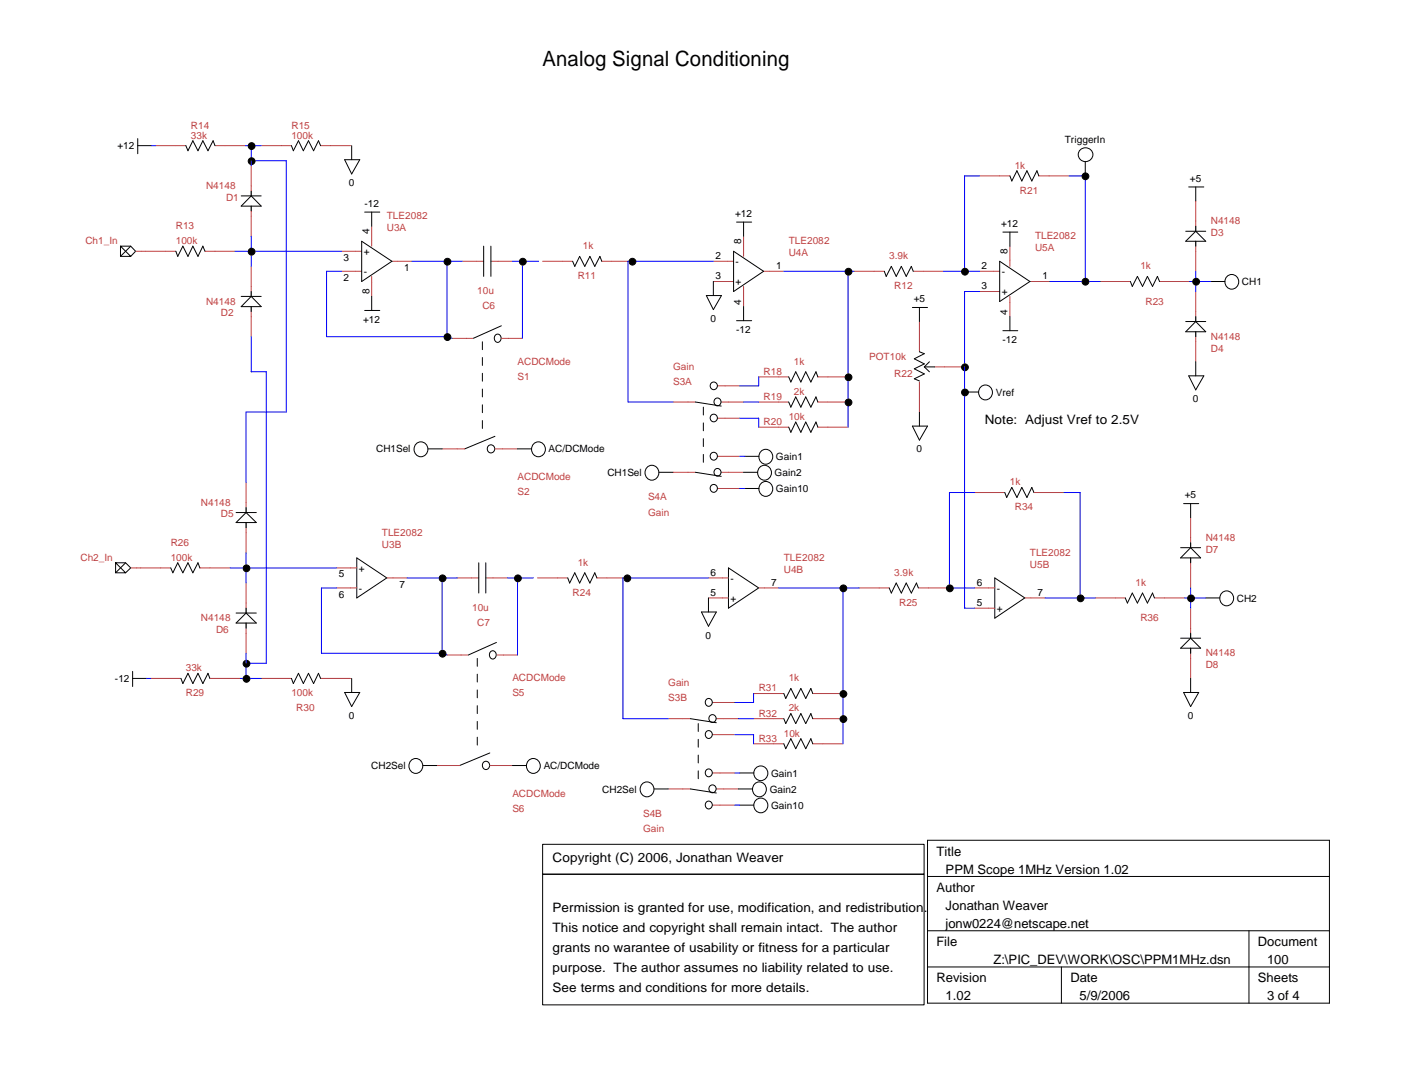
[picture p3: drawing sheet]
<svg xmlns="http://www.w3.org/2000/svg" width="279mm" height="216mm" viewBox="0 0 279 216" stroke-linecap="round" stroke-linejoin="round" font-family="sans-serif">
<g fill="none" stroke="#000" stroke-width=".2">
<path d="M27.4 27.6v3M27.4 29h2.8M37 29l.4 1 1-2 1 2 .9-2 1.1 2 1-2 .4 1M48 38.9h3.9M50 38.9l1.9 2.1h-3.9zM50 38v.9M58 29l.3 1 1.1-2 .9 2 1-2 1.1 2 .9-2 .5 1M68.5 31.7h3l-1.6 2.9zM69.9 29v2.7M200.8 35l.4 1 1-2 1 2 1-2 1 2 1-2 .4 1M215.8 32.2v2.8M236.4 37.2h3"/>
<path d="M237.8 37.2v2.8M24 48.9h2l1 1.1-1 1h-2v-2.1l2 2.1M26 48.9l-2 2.1M35 50l.3 1 1.1-2.1 1 2.1 1-2.1 1 2.1 .9-2.1 .5 1.1M48 58.9h3.9M50 41v1M50 58v.9M50 58.9l1.9 2.1h-3.9zM71.9 48l6 3.9-6 4.1zM72.5 42.2h3M73.9 42.2v2.8M73.9 58.9v2.8"/>
<path d="M96.2 48.9v6M97.6 48.9v6M113.9 51.9l.4 1.1 1-2 1 2 1-2 1 2 1-2 .4 .9M140.5 58.8h3l-1.6 2.8zM141.9 56v2.8M145.9 50l5.9 3.9-5.9 4.1zM146.5 44.2h3M147.9 44.2v2.7M175.9 53.9l.3 1 1-1.9 1 1.9 1-1.9 1 1.9 1-1.9 .4 .9M198.8 51.9l6 4.1-6 3.9zM199.4 46.1h3M200.8 46.1v2.8"/>
<path d="M224.8 56l.4 .9 1-2 1 2 1-2 1 2 1-2 .4 1.1M235.8 48l2-2 2 2zM235.8 46h4M237.8 45v1M237.8 48v.9M240.8 56h2.8M50 61v.9M72.5 61.7h3M98.5 66.6a.76 .76 0 0 1 1.2 .6 .76 .76 0 0 1-1 .8 .93 .93 0 0 1-.2-1.4zM99.7 64.8l-5.6 2.5M138.3 79.9l5.1 .8M146.5 63.8h3"/>
<path d="M147.9 61v2.8M156.8 74.9l.5 1 .9-2 1.1 2 .9-2 1 2 1.1-2 .3 1M156.8 79.9l.5 1 .9-2 1.1 2 .9-2 1 2 1.1-2 .3 1M181.4 61.1h3M182.8 69.9l1 .4-2 1 2 1-2 1 2 1-2 1 1 .4M182.8 61.1v2.8M183.8 72.9l1 1M183.8 72.9h2M184.8 71.9l-1 1M191.8 77.9h2.8M195.2 76.8a1.43 1.43 0 0 1 2.2 1.2 1.43 1.43 0 0 1-2.2 1.2 1.58 1.58 0 0 1 0-2.4zM199.4 65.7h3"/>
<path d="M200.8 62.9v2.8M235.8 63.9h4M236.4 74.7h3l-1.6 2.8zM237.8 62.9v1M237.8 66v.9M237.8 71.9v2.8M237.8 63.9l2 2.1h-4zM82.9 88.1a1.43 1.43 0 0 1 2.2 1.2 1.43 1.43 0 0 1-2.2 1.2 1.58 1.58 0 0 1 0-2.4zM85.1 89.2h2.8M98.4 86.7l-6 2.5M102.9 89.2h2.8M106.3 88.1a1.43 1.43 0 0 1 2.2 1.2 1.43 1.43 0 0 1-2.2 1.2 1.58 1.58 0 0 1 0-2.4z"/>
<path d="M128.8 92.8a1.43 1.43 0 0 1 2.2 1.2 1.43 1.43 0 0 1-2.2 1.2 1.58 1.58 0 0 1 0-2.4zM131.1 93.9h2.8M138.3 93.9l5.1 .8M147.9 93.9h2.8M148.1 90.7h2.8M148.1 97.1h2.8M151.2 92.8a1.43 1.43 0 0 1 2.2 1.2 1.43 1.43 0 0 1-2.2 1.2 1.58 1.58 0 0 1 0-2.4zM151.5 89.6a1.43 1.43 0 0 1 2.2 1.2 1.43 1.43 0 0 1-2.2 1.2 1.58 1.58 0 0 1 0-2.4zM151.5 96a1.43 1.43 0 0 1 2.2 1.2 1.43 1.43 0 0 1-2.2 1.2 1.58 1.58 0 0 1 0-2.4zM156.8 84.9l.5 1 .9-2 1.1 2 .9-2 1 2 1.1-2 .3 1M181.4 84.7h3l-1.6 2.8zM182.8 81.9v2.8"/>
<path d="M199.8 97.9l.4 1 1-2 1 2 1-2 1 2 1-2 .4 1M23 111.9h2l1 1-1 1h-2v-2l2 2M25 111.9l-2 2M34 112.9l.4 1 .9-2 1.1 2 1-2 1 2 1-2 .4 1M46.9 103.9l2-2 2.1 2zM46.9 101.9h4.1M48.9 100.9v1M48.9 103.9v1M71 110.9l5.9 4-5.9 4zM95.2 111.9v6M96.6 111.9v6M112.9 114.9l.4 1 1-2 1 2 1-2 1 2 1-2 .4 1"/>
<path d="M140.9 118.9v2.8M144.9 112.9l6 4-6 4zM176.8 116.9l.4 1 1-2 1 2 1-2 1 2 1-2 .4 1M197.8 114.9l6 4-6 4zM223.8 118.9l.4 1 1-2 1 2 1-2 1 2 1-2 .4 1M234.8 108.9h4M235.4 100.1h3M236.8 108.9l2 2h-4zM236.8 100.1v2.8M236.8 107.9v1M236.8 110.9v1M239.8 118.9h2.8"/>
<path d="M243.1 117.8a1.43 1.43 0 0 1 2.2 1.2 1.43 1.43 0 0 1-2.2 1.1 1.58 1.58 0 0 1 0-2.3zM26.4 133.5v3M26.4 134.9h2.8M36 134.9l.4 1 1-2 1 2 1-2 .9 2 1.1-2 .3 1M46.9 123.9l2-2 2.1 2zM46.9 121.9h4.1M48.9 120.9v1M48.9 123.9v1M58 134.9l.3 1 1.1-2 .9 2 1-2 1.1 2 .9-2 .5 1M68.5 137.7h3l-1.6 2.8zM69.9 134.9v2.8M97.5 129.6a.76 .76 0 0 1 1.2 .5 .76 .76 0 0 1-1 .9 .93 .93 0 0 1-.2-1.4z"/>
<path d="M98.7 127.7l-5.6 2.5M139.5 121.7h3l-1.6 2.8zM155.9 137.9l.4 1 1-2 .9 2 1.1-2 .9 2 1-2 .4 1M234.8 126.9h4M235.4 137.7h3l-1.6 2.8zM236.8 125.9v1M236.8 128.9v1M236.8 134.9v2.8M236.8 126.9l2 2h-4zM81.9 151.1a1.43 1.43 0 0 1 2.2 1.2 1.43 1.43 0 0 1-2.2 1.2 1.58 1.58 0 0 1 0-2.4zM84.1 152.2h2.8M96.1 151.6a.76 .76 0 0 1 1.1 0 .76 .76 0 0 1 0 1.1 .76 .76 0 0 1-1.1 0 .96 .96 0 0 1 0-1.1z"/>
<path d="M97.4 149.7l-6 2.5M101.9 152.2h2.8M105.2 151.1a1.43 1.43 0 0 1 2.2 1.2 1.43 1.43 0 0 1-2.2 1.2 1.58 1.58 0 0 1 0-2.4zM127.8 155.7a1.43 1.43 0 0 1 2.2 1.2 1.43 1.43 0 0 1-2.2 1.2 1.58 1.58 0 0 1 0-2.4zM130.1 156.8h2.8M137.3 142.9l5.2 .8M137.3 156.8l5.2 .8M146.9 156.8h2.7M147.1 153.7h2.8M150.2 155.7a1.43 1.43 0 0 1 2.2 1.2 1.43 1.43 0 0 1-2.2 1.2 1.58 1.58 0 0 1 0-2.4zM155.9 142.9l.4 .9 1-1.9 .9 1.9 1.1-1.9 .9 1.9 1-1.9 .4 1M155.9 147.9l.4 .9 1-1.9 .9 1.9 1.1-1.9 .9 1.9 1-1.9 .4 1"/>
<path d="M107.9 173.8h75.9v26h-75.9zM107.9 167.9h75.9v5.9h-75.9zM147.1 160.1h2.8M184.4 167h80v32.4h-80zM184.4 174.2h80M184.4 185h80M184.4 192.2h80M211.1 192.2v7.2M248.4 185v14.4"/>
<circle cx="50" cy="32" r=".68"/>
<circle cx="50" cy="29" r=".68"/>
<circle cx="215.9" cy="35" r=".68"/>
<circle cx="215.9" cy="30.8" r="1.42"/>
<circle cx="50" cy="50" r=".68"/>
<circle cx="89" cy="52" r=".68"/>
<circle cx="104" cy="52" r=".68"/>
<circle cx="125.8" cy="52" r=".68"/>
<circle cx="168.7" cy="54" r=".68"/>
<circle cx="191.9" cy="54" r=".68"/>
<circle cx="215.9" cy="56" r=".68"/>
<circle cx="237.9" cy="56" r=".68"/>
<circle cx="244.9" cy="56" r="1.42"/>
<circle cx="89" cy="67" r=".68"/>
<circle cx="141.9" cy="76.7" r=".74"/>
<circle cx="142.6" cy="79.9" r=".74"/>
<circle cx="168.7" cy="75" r=".68"/>
<circle cx="191.9" cy="78" r=".68"/>
<circle cx="191.9" cy="73" r=".68"/>
<circle cx="97.6" cy="89.2" r=".77"/>
<circle cx="141.9" cy="97.1" r=".75"/>
<circle cx="141.9" cy="90.7" r=".75"/>
<circle cx="141.9" cy="83.1" r=".74"/>
<circle cx="142.7" cy="93.9" r=".73"/>
<circle cx="168.7" cy="80" r=".68"/>
<circle cx="49" cy="113" r=".68"/>
<circle cx="88" cy="115" r=".68"/>
<circle cx="103" cy="115" r=".68"/>
<circle cx="124.8" cy="115" r=".68"/>
<circle cx="167.7" cy="117" r=".68"/>
<circle cx="188.9" cy="117" r=".68"/>
<circle cx="214.9" cy="119" r=".68"/>
<circle cx="236.9" cy="119" r=".68"/>
<circle cx="49" cy="135" r=".68"/>
<circle cx="49" cy="131.9" r=".68"/>
<circle cx="88" cy="130" r=".68"/>
<circle cx="140.9" cy="139.6" r=".74"/>
<circle cx="167.7" cy="138" r=".68"/>
<circle cx="140.9" cy="146" r=".74"/>
<circle cx="140.9" cy="153.6" r=".74"/>
<circle cx="141.7" cy="156.8" r=".75"/>
<circle cx="141.7" cy="142.8" r=".75"/>
<circle cx="151.3" cy="153.7" r="1.43"/>
<circle cx="167.7" cy="143" r=".68"/>
<circle cx="140.9" cy="160" r=".74"/>
<circle cx="151.3" cy="160.1" r="1.43"/>
</g>
<g fill="none" stroke="#c04040" stroke-width=".2">
<path d="M31 29h6M42.8 29h6M50 33v5.9M51.9 29h6.1M63.8 29h5.9M194.8 35h6M206.6 35h6M237.8 40v6M27 50h8M40.8 50h5.9M50 41v5.9M50 53v5.9"/>
<path d="M67.9 50h4M67.9 53.9h4M73.9 45v3.9M73.9 54.9v4M77.9 51.9h4M91.9 51.9h4.3M97.6 51.9h4.3M107.9 51.9h6M119.7 51.9h6M141.9 51.9h4M141.9 56h4M147.9 46.9v4.1"/>
<path d="M147.9 56.9v4.1M151.8 53.9h4.1M169.8 53.9h6.1M181.6 53.9h6M194.8 53.9h4M194.8 58h4M200.8 48.9v4.1M200.8 58.9v4M204.8 56h4M218.8 56h6M230.6 56h6M237.8 48v5.9"/>
<path d="M237.8 58v5.9M50 61v5.9M89.9 67.3h4.2M99.7 67.3h4.2M133.9 79.9h4.4M142.7 76.7h4.4M143.4 79.9h4.5M150.9 79.9h5.9M150.9 74.9h5.9M162.6 79.9h6.1M162.6 74.9h6.1M182.8 63.9v6"/>
<path d="M182.8 75.9v6M185.8 72.9h6M237.8 66v5.9M48.9 95.9v6M87.9 89.2h4.5M98.4 89.2h4.5M133.9 93.9h4.4M142.7 83.1h4.4M142.7 90.7h4.4M142.7 97.1h4.4M143.4 93.9h4.5M150.9 84.9h5.9"/>
<path d="M162.6 84.9h6.1M193.8 97.9h6M205.6 97.9h6M26 112.9h8M39.8 112.9h6M48.9 103.9v6M48.9 115.9v6M66.9 112.9h4.1M66.9 116.9h4.1M76.9 114.9h4M90.9 114.9h4.3M96.6 114.9h4.3"/>
<path d="M106.9 114.9h6M118.7 114.9h6M140.9 114.9h4M140.9 118.9h4M150.9 116.9h4M170.9 116.9h5.9M182.6 116.9h6M193.8 116.9h4M203.8 118.9h4M217.8 118.9h6M229.6 118.9h6M236.8 102.9v6"/>
<path d="M236.8 110.9v6M30 134.9h6M41.7 134.9h6.1M48.9 123.9v6M51.9 134.9h6.1M63.8 134.9h5.9M88.9 130.2h4.2M98.7 130.2h4.2M141.7 139.7h4.4M149.9 137.9h6M161.6 137.9h6M193.8 120.9h4"/>
<path d="M236.8 120.9v6M236.8 128.9v6M86.9 152.2h4.5M97.4 152.2h4.5M132.9 142.9h4.4M132.9 156.8h4.4M141.7 146h4.4M141.7 153.7h4.4M142.5 142.9h4.4M142.5 156.8h4.4M149.9 142.9h6M149.9 147.9h6"/>
<path d="M161.6 142.9h6M161.6 147.9h6M141.7 160.1h4.4"/>
</g>
<g fill="none" stroke="#00f" stroke-width=".2">
<path d="M30.2 29h.8M48.8 29h3.1M50 29v4M50 32h6.9v49.9h-8v14M194.8 35h-3v18.9M212.6 35h3.2v21M46.7 50h21.2M50 46.9v6.1M67.9 53.9h-3v13h24M81.9 51.9h10M88.9 51.9v15M101.9 51.9h5.2"/>
<path d="M103.9 51.9v15.4M141.9 51.9h-17v28h9M155.9 53.9h13.9M168.7 53.9v31M187.6 53.9h7.2M194.8 58h-3v62.9h2M208.8 56h10M236.6 56h4.2M237.8 53.9v4.1M50 66.9v7h3v58h-4.1M88.9 66.9l1 .4M147.9 79.9h3"/>
<path d="M150.9 74.9v1.8h-3.8M147.1 90.7h1M147.1 97.1h1M147.1 83.1h3.8v1.8M193.8 97.9h-5v19M211.6 97.9h3.2v21M45.8 112.9h21.1M48.9 109.9v6M66.9 116.9h-3v13h24M80.9 114.9h10M87.9 114.9v15M100.9 114.9h5.2"/>
<path d="M102.9 114.9v15.3M140.9 114.9h-17v28h9M154.9 116.9h16M167.6 116.9v31M188.6 116.9h5.2M207.8 118.9h10M235.6 118.9h4.2M236.8 116.9v4M29.2 134.9h.8M47.8 134.9h4.1M48.9 129.9v5M87.9 129.9l1 .3"/>
<path d="M149.9 137.9v1.8h-3.8M146.1 153.7h1M146.1 146h3.8v1.9M146.9 142.9h3M146.1 160.1h1"/>
</g>
<path d="M95.9 67.9v18M139.9 80.9v12M94.9 130.9v17.9M138.9 143.8v12.1" fill="none" stroke="#000" stroke-width=".2" stroke-dasharray="1.6 1.6"/>
<g fill="#000">
<circle cx="50" cy="32" r=".68"/>
<circle cx="50" cy="29" r=".68"/>
<circle cx="215.9" cy="35" r=".68"/>
<circle cx="50" cy="50" r=".68"/>
<circle cx="89" cy="52" r=".68"/>
<circle cx="104" cy="52" r=".68"/>
<circle cx="125.8" cy="52" r=".68"/>
<circle cx="168.7" cy="54" r=".68"/>
<circle cx="191.9" cy="54" r=".68"/>
<circle cx="215.9" cy="56" r=".68"/>
<circle cx="237.9" cy="56" r=".68"/>
<circle cx="89" cy="67" r=".68"/>
<circle cx="168.7" cy="75" r=".68"/>
<circle cx="191.9" cy="78" r=".68"/>
<circle cx="191.9" cy="73" r=".68"/>
<circle cx="168.7" cy="80" r=".68"/>
<circle cx="49" cy="113" r=".68"/>
<circle cx="88" cy="115" r=".68"/>
<circle cx="103" cy="115" r=".68"/>
<circle cx="124.8" cy="115" r=".68"/>
<circle cx="167.7" cy="117" r=".68"/>
<circle cx="188.9" cy="117" r=".68"/>
<circle cx="214.9" cy="119" r=".68"/>
<circle cx="236.9" cy="119" r=".68"/>
<circle cx="49" cy="135" r=".68"/>
<circle cx="49" cy="131.9" r=".68"/>
<circle cx="88" cy="130" r=".68"/>
<circle cx="167.7" cy="138" r=".68"/>
<circle cx="167.7" cy="143" r=".68"/>
</g>
<text font-size="4.2" x="107.9" y="13">Analog Signal Conditioning</text>
<g font-size="2.6">
<text x="195.8" y="84.4">Note: Adjust Vref to 2.5V</text>
<text x="109.9" y="171.3">Copyright (C) 2006, Jonathan Weaver</text>
<text x="186.2" y="170.1">Title</text>
<text x="188" y="173.7">PPM Scope 1MHz Version 1.02</text>
<text x="186.2" y="177.3">Author</text>
<text x="109.9" y="181.3">Permission is granted for use, modification, and redistribution.</text>
<text x="109.9" y="185.3">This notice and copyright shall remain intact. The author</text>
<text x="188" y="180.9">Jonathan Weaver</text>
<text x="188" y="184.5">jonw0224@netscape.net</text>
<text x="109.9" y="189.3">grants no warantee of usability or fitness for a particular</text>
<text x="186.2" y="188.1">File</text>
<text x="197.6" y="191.7">Z:\PIC_DEV\WORK\OSC\PPM1MHz.dsn</text>
<text x="250.1" y="188.1">Document</text>
<text x="252" y="191.7">100</text>
<text x="109.9" y="193.3">purpose. The author assumes no liability related to use.</text>
<text x="109.9" y="197.3">See terms and conditions for more details.</text>
<text x="186.2" y="195.3">Revision</text>
<text x="212.9" y="195.3">Date</text>
<text x="250.1" y="195.3">Sheets</text>
<text x="188" y="198.9">1.02</text>
<text x="214.7" y="198.9">5/9/2006</text>
<text x="252" y="198.9">3 of 4</text>
</g>
<g font-size="2">
<text x="23.4" y="29.7">+12</text>
<text x="211.8" y="28.4">TriggerIn</text>
<text x="69.4" y="37">0</text>
<text x="72.5" y="41.1">-12</text>
<text x="236.6" y="36.2">+5</text>
<text x="73.4" y="46.4" transform="rotate(-90 73.4 46.4)">4</text>
<text x="146.2" y="43.1">+12</text>
<text x="199.1" y="45.1">+12</text>
<text x="68.3" y="51.9">3</text>
<text x="72.3" y="50.7">+</text>
<text x="80.4" y="53.9">1</text>
<text x="142.3" y="51.5">2</text>
<text x="146.3" y="52.7">-</text>
<text x="147.4" y="48.5" transform="rotate(-90 147.4 48.5)">8</text>
<text x="154.3" y="53.5">1</text>
<text x="195.2" y="53.5">2</text>
<text x="200.4" y="50.5" transform="rotate(-90 200.4 50.5)">8</text>
<text x="68.3" y="55.9">2</text>
<text x="72.3" y="54.7">-</text>
<text x="73.4" y="58.5" transform="rotate(-90 73.4 58.5)">8</text>
<text x="142.3" y="55.5">3</text>
<text x="146.3" y="56.7">+</text>
<text x="195.2" y="57.5">3</text>
<text x="199.2" y="58.7">+</text>
<text x="199.2" y="54.7">-</text>
<text x="207.3" y="55.5">1</text>
<text x="247" y="56.7">CH1</text>
<text x="72.2" y="64.2">+12</text>
<text x="141.3" y="64">0</text>
<text x="147.4" y="60.5" transform="rotate(-90 147.4 60.5)">4</text>
<text x="181.7" y="60.1">+5</text>
<text x="200.4" y="62.5" transform="rotate(-90 200.4 62.5)">4</text>
<text x="146.4" y="66.2">-12</text>
<text x="199.3" y="68.2">-12</text>
<text x="198" y="78.7">Vref</text>
<text x="237.2" y="80">0</text>
<text x="74.8" y="90">CH1Sel</text>
<text x="109.1" y="90">AC/DCMode</text>
<text x="182.3" y="90">0</text>
<text x="120.8" y="94.6">CH1Sel</text>
<text x="154.1" y="94.6">Gain2</text>
<text x="154.3" y="91.4">Gain1</text>
<text x="154.3" y="97.8">Gain10</text>
<text x="235.6" y="99.1">+5</text>
<text x="71.3" y="113.7">+</text>
<text x="67.4" y="114.8">5</text>
<text x="67.4" y="118.8">6</text>
<text x="71.3" y="117.6">-</text>
<text x="79.4" y="116.8">7</text>
<text x="141.3" y="118.4">5</text>
<text x="141.3" y="114.5">6</text>
<text x="145.2" y="119.6">+</text>
<text x="145.2" y="115.7">-</text>
<text x="153.3" y="116.5">7</text>
<text x="194.2" y="116.5">6</text>
<text x="198.2" y="117.6">-</text>
<text x="206.3" y="118.4">7</text>
<text x="246" y="119.6">CH2</text>
<text x="194.2" y="120.5">5</text>
<text x="198.2" y="121.6">+</text>
<text x="140.3" y="127">0</text>
<text x="22.9" y="135.6">-12</text>
<text x="69.4" y="142.9">0</text>
<text x="236.2" y="142.9">0</text>
<text x="73.8" y="152.9">CH2Sel</text>
<text x="108.1" y="152.9">AC/DCMode</text>
<text x="153.3" y="154.4">Gain1</text>
<text x="119.8" y="157.6">CH2Sel</text>
<text x="153.1" y="157.6">Gain2</text>
<text x="153.3" y="160.8">Gain10</text>
</g>
<g font-size="2" fill="#c04040">
<text x="38" y="25.6">R14</text>
<text x="38" y="27.6">33k</text>
<text x="58" y="25.6">R15</text>
<text x="58" y="27.6">100k</text>
<text x="201.8" y="33.5">1k</text>
<text x="41" y="37.5">N4148</text>
<text x="45" y="39.9">D1</text>
<text x="202.8" y="38.5">R21</text>
<text x="35" y="45.6">R13</text>
<text x="76.9" y="45.9">U3A</text>
<text x="76.9" y="43.5">TLE2082</text>
<text x="205.8" y="47.5">TLE2082</text>
<text x="240.8" y="46.9">D3</text>
<text x="240.8" y="44.5">N4148</text>
<text x="17" y="48.5">Ch1_In</text>
<text x="35" y="48.5">100k</text>
<text x="115.9" y="49.5">1k</text>
<text x="156.8" y="50.9">U4A</text>
<text x="156.8" y="48.5">TLE2082</text>
<text x="176.8" y="51.5">3.9k</text>
<text x="205.8" y="49.9">U5A</text>
<text x="226.8" y="53.5">1k</text>
<text x="94.9" y="58.5">10u</text>
<text x="114.9" y="55.5">R11</text>
<text x="177.8" y="57.5">R12</text>
<text x="41" y="60.5">N4148</text>
<text x="43.9" y="62.9">D2</text>
<text x="95.9" y="61.5">C6</text>
<text x="227.8" y="60.5">R23</text>
<text x="172.8" y="71.5">POT10k</text>
<text x="240.8" y="69.9">D4</text>
<text x="240.8" y="67.5">N4148</text>
<text x="102.9" y="75.5">S1</text>
<text x="102.9" y="72.5">ACDCMode</text>
<text x="133.9" y="76.5">S3A</text>
<text x="133.9" y="73.5">Gain</text>
<text x="151.8" y="74.5">R18</text>
<text x="157.9" y="72.5">1k</text>
<text x="177.8" y="74.9">R22</text>
<text x="151.8" y="79.5">R19</text>
<text x="156.8" y="83.5">10k</text>
<text x="157.9" y="78.5">2k</text>
<text x="151.8" y="84.5">R20</text>
<text x="102.9" y="95.5">ACDCMode</text>
<text x="40" y="100.5">N4148</text>
<text x="102.9" y="98.5">S2</text>
<text x="128.9" y="99.5">S4A</text>
<text x="200.8" y="96.5">1k</text>
<text x="201.8" y="101.5">R34</text>
<text x="43.9" y="102.9">D5</text>
<text x="75.9" y="106.5">TLE2082</text>
<text x="128.9" y="102.5">Gain</text>
<text x="239.8" y="107.5">N4148</text>
<text x="16" y="111.5">Ch2_In</text>
<text x="34" y="108.5">R26</text>
<text x="34" y="111.5">100k</text>
<text x="75.9" y="108.9">U3B</text>
<text x="114.9" y="112.5">1k</text>
<text x="155.9" y="113.9">U4B</text>
<text x="155.9" y="111.5">TLE2082</text>
<text x="204.8" y="112.9">U5B</text>
<text x="204.8" y="110.5">TLE2082</text>
<text x="239.8" y="109.9">D7</text>
<text x="113.9" y="118.4">R24</text>
<text x="177.8" y="114.5">3.9k</text>
<text x="225.8" y="116.5">1k</text>
<text x="40" y="123.4">N4148</text>
<text x="43" y="125.9">D6</text>
<text x="93.9" y="121.5">10u</text>
<text x="94.9" y="124.5">C7</text>
<text x="178.8" y="120.5">R25</text>
<text x="226.8" y="123.4">R36</text>
<text x="239.8" y="130.5">N4148</text>
<text x="37" y="133.4">33k</text>
<text x="101.9" y="135.5">ACDCMode</text>
<text x="132.9" y="136.4">Gain</text>
<text x="150.9" y="137.5">R31</text>
<text x="156.8" y="135.5">1k</text>
<text x="239.8" y="132.8">D8</text>
<text x="37" y="138.4">R29</text>
<text x="58" y="138.4">100k</text>
<text x="58.9" y="141.4">R30</text>
<text x="101.9" y="138.4">S5</text>
<text x="132.9" y="139.4">S3B</text>
<text x="150.9" y="142.5">R32</text>
<text x="156.8" y="141.4">2k</text>
<text x="150.9" y="147.4">R33</text>
<text x="155.9" y="146.4">10k</text>
<text x="101.9" y="161.4">S6</text>
<text x="101.9" y="158.4">ACDCMode</text>
<text x="127.9" y="162.4">S4B</text>
<text x="127.9" y="165.4">Gain</text>
</g>
</svg>
